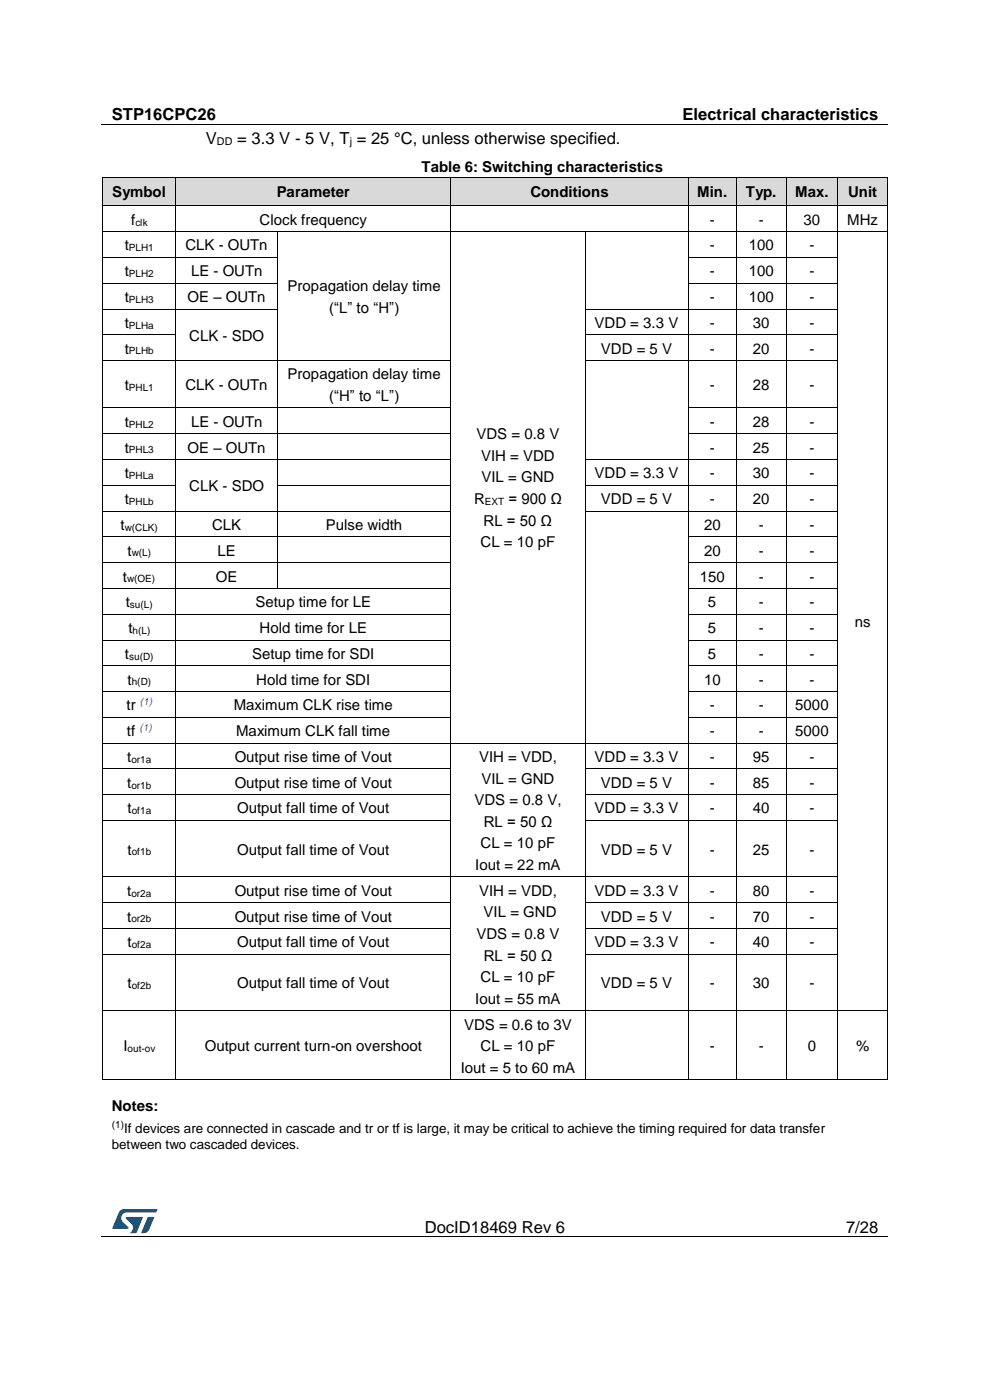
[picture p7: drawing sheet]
<svg xmlns="http://www.w3.org/2000/svg" width="210mm" height="297mm" viewBox="0 0 210 297" stroke-linecap="round" stroke-linejoin="round" font-family="sans-serif">
<path d="M21.5 26.5h166.8M21.5 262.4h166.8" fill="none" stroke="#000" stroke-width=".21"/>
<g fill="#000">
<path d="M104.9 26.4h.2v.1h-.2z" fill-rule="evenodd"/>
<path d="M61.6 262.3h.1v.2h-.1z" fill-rule="evenodd"/>
<path d="M148 262.3h.2v.2h-.2z" fill-rule="evenodd"/>
</g>
<g fill="#005288">
<path d="M25.4 256.9l.6-.4h.4l7 .1-.3 .6h-6.2a1.26 1.26 0 0 0-1.2 1.1 1.26 1.26 0 0 0 .8 1.4l.7 .6v.3l-3.4 .1z"/>
<path d="M31.4 258.2l1.3 .1-1 2.5a1.32 1.32 0 0 1-1.7 .7z"/>
<path d="M26.7 258.2l3.6 .1-1.4 3.3h-1.4a1.35 1.35 0 0 0 .7-1.2 1.35 1.35 0 0 0-.8-1.2l-.7-.6z"/>
</g>
<g fill="#d9d9d9">
<path d="M21.9 37.6h15.4v6h-15.4z" fill-rule="evenodd"/>
<path d="M23.7 37.6h11.7v6h-11.7z" fill-rule="evenodd"/>
<path d="M37.3 37.6h58.3v6h-58.3z" fill-rule="evenodd"/>
<path d="M39.2 37.6h54.5v6h-54.5z" fill-rule="evenodd"/>
<path d="M95.7 37.6h50.2v6h-50.2z" fill-rule="evenodd"/>
<path d="M97.6 37.6h46.4v6h-46.4z" fill-rule="evenodd"/>
<path d="M146 37.6h10.2v6h-10.2z" fill-rule="evenodd"/>
<path d="M147.9 37.6h6.4v6h-6.4z" fill-rule="evenodd"/>
<path d="M156.3 37.6h10.4v6h-10.4z" fill-rule="evenodd"/>
<path d="M158.2 37.6h6.6v6h-6.6z" fill-rule="evenodd"/>
<path d="M166.8 37.6h11v6h-11z" fill-rule="evenodd"/>
<path d="M168.6 37.6h7.3v6h-7.3z" fill-rule="evenodd"/>
<path d="M177.8 37.6h10.4v6h-10.4z" fill-rule="evenodd"/>
<path d="M179.7 37.6h6.7v6h-6.7z" fill-rule="evenodd"/>
</g>
<g fill="#000">
<path d="M21.7 37.5l.1 .1z" fill-rule="evenodd"/>
<path d="M21.7 37.5l.1 .1z" fill-rule="evenodd"/>
<path d="M37.2 37.5l.1 .1z" fill-rule="evenodd"/>
<path d="M95.6 37.5l.1 .1z" fill-rule="evenodd"/>
<path d="M145.9 37.5l.1 .1z" fill-rule="evenodd"/>
<path d="M156.2 37.5l.1 .1z" fill-rule="evenodd"/>
<path d="M166.7 37.5l.1 .1z" fill-rule="evenodd"/>
<path d="M177.7 37.5l.1 .1z" fill-rule="evenodd"/>
<path d="M188.2 37.5l.1 .1z" fill-rule="evenodd"/>
<path d="M188.2 37.5l.1 .1z" fill-rule="evenodd"/>
<path d="M21.7 43.6h.2v.2h-.2z" fill-rule="evenodd"/>
<path d="M21.7 43.6h.2v.2h-.2z" fill-rule="evenodd"/>
<path d="M21.7 49.1h.2v.1h-.2z" fill-rule="evenodd"/>
<path d="M21.7 54.5h.2v.2h-.2z" fill-rule="evenodd"/>
<path d="M21.9 43.6h.1v.2h-.1z" fill-rule="evenodd"/>
<path d="M37.2 43.6h.1v.2h-.1z" fill-rule="evenodd"/>
<path d="M37.2 49.1h.1v.1h-.1z" fill-rule="evenodd"/>
<path d="M37.2 54.5h.1v.2h-.1z" fill-rule="evenodd"/>
<path d="M37.3 43.6h.2v.2h-.2z" fill-rule="evenodd"/>
<path d="M58.8 49.1h.1v.1h-.1z" fill-rule="evenodd"/>
<path d="M58.8 54.5h.1v.2h-.1z" fill-rule="evenodd"/>
<path d="M95.6 43.6h.1v.2h-.1z" fill-rule="evenodd"/>
<path d="M95.6 49.1h.1v.1h-.1z" fill-rule="evenodd"/>
<path d="M95.6 54.5h.1v.2h-.1z" fill-rule="evenodd"/>
<path d="M95.7 43.6h.2v.2h-.2z" fill-rule="evenodd"/>
<path d="M124 49.1h.2v.1h-.2z" fill-rule="evenodd"/>
<path d="M124 54.5h.2v.2h-.2z" fill-rule="evenodd"/>
<path d="M145.9 43.6h.1v.2h-.1z" fill-rule="evenodd"/>
<path d="M145.9 49.1h.1v.1h-.1z" fill-rule="evenodd"/>
<path d="M145.9 54.5h.1v.2h-.1z" fill-rule="evenodd"/>
<path d="M146 43.6h.2v.2h-.2z" fill-rule="evenodd"/>
<path d="M156.2 43.6h.1v.2h-.1z" fill-rule="evenodd"/>
<path d="M156.2 49.1h.1v.1h-.1z" fill-rule="evenodd"/>
<path d="M156.2 54.5h.1v.2h-.1z" fill-rule="evenodd"/>
<path d="M156.3 43.6h.2v.2h-.2z" fill-rule="evenodd"/>
<path d="M166.7 43.6h.1v.2h-.1z" fill-rule="evenodd"/>
<path d="M166.7 49.1h.1v.1h-.1z" fill-rule="evenodd"/>
<path d="M166.7 54.5h.1v.2h-.1z" fill-rule="evenodd"/>
<path d="M166.8 43.6h.2v.2h-.2z" fill-rule="evenodd"/>
<path d="M177.7 43.6h.1v.2h-.1z" fill-rule="evenodd"/>
<path d="M177.7 49.1h.1v.1h-.1z" fill-rule="evenodd"/>
<path d="M177.7 54.5h.1v.2h-.1z" fill-rule="evenodd"/>
<path d="M177.8 43.6h.2v.2h-.2z" fill-rule="evenodd"/>
<path d="M188.2 43.6h.1v.2h-.1z" fill-rule="evenodd"/>
<path d="M188.2 43.6h.1v.2h-.1z" fill-rule="evenodd"/>
<path d="M188.2 49.1h.1v.1h-.1z" fill-rule="evenodd"/>
<path d="M188.2 54.5h.1v.2h-.1z" fill-rule="evenodd"/>
<path d="M21.7 60h.2v.2h-.2z" fill-rule="evenodd"/>
<path d="M21.7 65.5h.2v.2h-.2z" fill-rule="evenodd"/>
<path d="M21.7 71h.2v.1h-.2z" fill-rule="evenodd"/>
<path d="M21.7 76.4h.2v.2h-.2z" fill-rule="evenodd"/>
<path d="M37.2 60h.1v.2h-.1z" fill-rule="evenodd"/>
<path d="M37.2 65.5h.1v.2h-.1z" fill-rule="evenodd"/>
<path d="M37.2 71h.1v.1h-.1z" fill-rule="evenodd"/>
<path d="M37.2 76.4h.1v.2h-.1z" fill-rule="evenodd"/>
<path d="M58.8 60h.1v.2h-.1z" fill-rule="evenodd"/>
<path d="M58.8 65.5h.1v.2h-.1z" fill-rule="evenodd"/>
<path d="M58.8 71h.1v.1h-.1z" fill-rule="evenodd"/>
<path d="M58.8 76.4h.1v.2h-.1z" fill-rule="evenodd"/>
<path d="M95.6 60h.1v.2h-.1z" fill-rule="evenodd"/>
<path d="M95.6 65.5h.1v.2h-.1z" fill-rule="evenodd"/>
<path d="M95.6 71h.1v.1h-.1z" fill-rule="evenodd"/>
<path d="M95.6 76.4h.1v.2h-.1z" fill-rule="evenodd"/>
<path d="M124 60h.2v.2h-.2z" fill-rule="evenodd"/>
<path d="M124 65.5h.2v.2h-.2z" fill-rule="evenodd"/>
<path d="M124 71h.2v.1h-.2z" fill-rule="evenodd"/>
<path d="M124 76.4h.2v.2h-.2z" fill-rule="evenodd"/>
<path d="M145.9 60h.1v.2h-.1z" fill-rule="evenodd"/>
<path d="M145.9 65.5h.1v.2h-.1z" fill-rule="evenodd"/>
<path d="M145.9 71h.1v.1h-.1z" fill-rule="evenodd"/>
<path d="M145.9 76.4h.1v.2h-.1z" fill-rule="evenodd"/>
<path d="M156.2 60h.1v.2h-.1z" fill-rule="evenodd"/>
<path d="M156.2 65.5h.1v.2h-.1z" fill-rule="evenodd"/>
<path d="M156.2 71h.1v.1h-.1z" fill-rule="evenodd"/>
<path d="M156.2 76.4h.1v.2h-.1z" fill-rule="evenodd"/>
<path d="M166.7 60h.1v.2h-.1z" fill-rule="evenodd"/>
<path d="M166.7 65.5h.1v.2h-.1z" fill-rule="evenodd"/>
<path d="M166.7 71h.1v.1h-.1z" fill-rule="evenodd"/>
<path d="M166.7 76.4h.1v.2h-.1z" fill-rule="evenodd"/>
<path d="M177.7 60h.1v.2h-.1z" fill-rule="evenodd"/>
<path d="M177.7 65.5h.1v.2h-.1z" fill-rule="evenodd"/>
<path d="M177.7 71h.1v.1h-.1z" fill-rule="evenodd"/>
<path d="M177.7 76.4h.1v.2h-.1z" fill-rule="evenodd"/>
<path d="M188.2 60h.1v.2h-.1z" fill-rule="evenodd"/>
<path d="M188.2 65.5h.1v.2h-.1z" fill-rule="evenodd"/>
<path d="M188.2 71h.1v.1h-.1z" fill-rule="evenodd"/>
<path d="M188.2 76.4h.1v.2h-.1z" fill-rule="evenodd"/>
<path d="M21.7 86.5h.2v.1h-.2z" fill-rule="evenodd"/>
<path d="M21.7 92h.2v.1h-.2z" fill-rule="evenodd"/>
<path d="M21.7 97.4h.2v.2h-.2z" fill-rule="evenodd"/>
<path d="M37.2 86.5h.1v.1h-.1z" fill-rule="evenodd"/>
<path d="M37.2 92h.1v.1h-.1z" fill-rule="evenodd"/>
<path d="M37.2 97.4h.1v.2h-.1z" fill-rule="evenodd"/>
<path d="M58.8 86.5h.1v.1h-.1z" fill-rule="evenodd"/>
<path d="M58.8 92h.1v.1h-.1z" fill-rule="evenodd"/>
<path d="M58.8 97.4h.1v.2h-.1z" fill-rule="evenodd"/>
<path d="M95.6 86.5h.1v.1h-.1z" fill-rule="evenodd"/>
<path d="M95.6 92h.1v.1h-.1z" fill-rule="evenodd"/>
<path d="M95.6 97.4h.1v.2h-.1z" fill-rule="evenodd"/>
<path d="M124 86.5h.2v.1h-.2z" fill-rule="evenodd"/>
<path d="M124 92h.2v.1h-.2z" fill-rule="evenodd"/>
<path d="M124 97.4h.2v.2h-.2z" fill-rule="evenodd"/>
<path d="M145.9 86.5h.1v.1h-.1z" fill-rule="evenodd"/>
<path d="M145.9 92h.1v.1h-.1z" fill-rule="evenodd"/>
<path d="M145.9 97.4h.1v.2h-.1z" fill-rule="evenodd"/>
<path d="M156.2 86.5h.1v.1h-.1z" fill-rule="evenodd"/>
<path d="M156.2 92h.1v.1h-.1z" fill-rule="evenodd"/>
<path d="M156.2 97.4h.1v.2h-.1z" fill-rule="evenodd"/>
<path d="M166.7 86.5h.1v.1h-.1z" fill-rule="evenodd"/>
<path d="M166.7 92h.1v.1h-.1z" fill-rule="evenodd"/>
<path d="M166.7 97.4h.1v.2h-.1z" fill-rule="evenodd"/>
<path d="M177.7 86.5h.1v.1h-.1z" fill-rule="evenodd"/>
<path d="M177.7 92h.1v.1h-.1z" fill-rule="evenodd"/>
<path d="M177.7 97.4h.1v.2h-.1z" fill-rule="evenodd"/>
<path d="M188.2 86.5h.1v.1h-.1z" fill-rule="evenodd"/>
<path d="M188.2 92h.1v.1h-.1z" fill-rule="evenodd"/>
<path d="M188.2 97.4h.1v.2h-.1z" fill-rule="evenodd"/>
<path d="M21.7 102.9h.2v.2h-.2z" fill-rule="evenodd"/>
<path d="M21.7 108.3h.2v.2h-.2z" fill-rule="evenodd"/>
<path d="M21.7 113.8h.2v.2h-.2z" fill-rule="evenodd"/>
<path d="M21.7 119.3h.2v.1h-.2z" fill-rule="evenodd"/>
<path d="M37.2 102.9h.1v.2h-.1z" fill-rule="evenodd"/>
<path d="M37.2 108.3h.1v.2h-.1z" fill-rule="evenodd"/>
<path d="M37.2 113.8h.1v.2h-.1z" fill-rule="evenodd"/>
<path d="M37.2 119.3h.1v.1h-.1z" fill-rule="evenodd"/>
<path d="M58.8 102.9h.1v.2h-.1z" fill-rule="evenodd"/>
<path d="M58.8 108.3h.1v.2h-.1z" fill-rule="evenodd"/>
<path d="M58.8 113.8h.1v.2h-.1z" fill-rule="evenodd"/>
<path d="M58.8 119.3h.1v.1h-.1z" fill-rule="evenodd"/>
<path d="M95.6 102.9h.1v.2h-.1z" fill-rule="evenodd"/>
<path d="M95.6 108.3h.1v.2h-.1z" fill-rule="evenodd"/>
<path d="M95.6 113.8h.1v.2h-.1z" fill-rule="evenodd"/>
<path d="M95.6 119.3h.1v.1h-.1z" fill-rule="evenodd"/>
<path d="M124 102.9h.2v.2h-.2z" fill-rule="evenodd"/>
<path d="M124 108.3h.2v.2h-.2z" fill-rule="evenodd"/>
<path d="M124 113.8h.2v.2h-.2z" fill-rule="evenodd"/>
<path d="M124 119.3h.2v.1h-.2z" fill-rule="evenodd"/>
<path d="M145.9 102.9h.1v.2h-.1z" fill-rule="evenodd"/>
<path d="M145.9 108.3h.1v.2h-.1z" fill-rule="evenodd"/>
<path d="M145.9 113.8h.1v.2h-.1z" fill-rule="evenodd"/>
<path d="M145.9 119.3h.1v.1h-.1z" fill-rule="evenodd"/>
<path d="M156.2 102.9h.1v.2h-.1z" fill-rule="evenodd"/>
<path d="M156.2 108.3h.1v.2h-.1z" fill-rule="evenodd"/>
<path d="M156.2 113.8h.1v.2h-.1z" fill-rule="evenodd"/>
<path d="M156.2 119.3h.1v.1h-.1z" fill-rule="evenodd"/>
<path d="M166.7 102.9h.1v.2h-.1z" fill-rule="evenodd"/>
<path d="M166.7 108.3h.1v.2h-.1z" fill-rule="evenodd"/>
<path d="M166.7 113.8h.1v.2h-.1z" fill-rule="evenodd"/>
<path d="M166.7 119.3h.1v.1h-.1z" fill-rule="evenodd"/>
<path d="M177.7 102.9h.1v.2h-.1z" fill-rule="evenodd"/>
<path d="M177.7 108.3h.1v.2h-.1z" fill-rule="evenodd"/>
<path d="M177.7 113.8h.1v.2h-.1z" fill-rule="evenodd"/>
<path d="M177.7 119.3h.1v.1h-.1z" fill-rule="evenodd"/>
<path d="M188.2 102.9h.1v.2h-.1z" fill-rule="evenodd"/>
<path d="M188.2 108.3h.1v.2h-.1z" fill-rule="evenodd"/>
<path d="M188.2 113.8h.1v.2h-.1z" fill-rule="evenodd"/>
<path d="M188.2 119.3h.1v.1h-.1z" fill-rule="evenodd"/>
<path d="M21.7 124.8h.2v.1h-.2z" fill-rule="evenodd"/>
<path d="M21.7 130.2h.2v.2h-.2z" fill-rule="evenodd"/>
<path d="M21.7 135.7h.2v.2h-.2z" fill-rule="evenodd"/>
<path d="M37.2 124.8h.1v.1h-.1z" fill-rule="evenodd"/>
<path d="M37.2 130.2h.1v.2h-.1z" fill-rule="evenodd"/>
<path d="M37.2 135.7h.1v.2h-.1z" fill-rule="evenodd"/>
<path d="M58.8 124.8h.1v.1h-.1z" fill-rule="evenodd"/>
<path d="M95.6 124.8h.1v.1h-.1z" fill-rule="evenodd"/>
<path d="M95.6 130.2h.1v.2h-.1z" fill-rule="evenodd"/>
<path d="M95.6 135.7h.1v.2h-.1z" fill-rule="evenodd"/>
<path d="M124 124.8h.2v.1h-.2z" fill-rule="evenodd"/>
<path d="M124 130.2h.2v.2h-.2z" fill-rule="evenodd"/>
<path d="M124 135.7h.2v.2h-.2z" fill-rule="evenodd"/>
<path d="M145.9 124.8h.1v.1h-.1z" fill-rule="evenodd"/>
<path d="M145.9 130.2h.1v.2h-.1z" fill-rule="evenodd"/>
<path d="M145.9 135.7h.1v.2h-.1z" fill-rule="evenodd"/>
<path d="M156.2 124.8h.1v.1h-.1z" fill-rule="evenodd"/>
<path d="M156.2 130.2h.1v.2h-.1z" fill-rule="evenodd"/>
<path d="M156.2 135.7h.1v.2h-.1z" fill-rule="evenodd"/>
<path d="M166.7 124.8h.1v.1h-.1z" fill-rule="evenodd"/>
<path d="M166.7 130.2h.1v.2h-.1z" fill-rule="evenodd"/>
<path d="M166.7 135.7h.1v.2h-.1z" fill-rule="evenodd"/>
<path d="M177.7 124.8h.1v.1h-.1z" fill-rule="evenodd"/>
<path d="M177.7 130.2h.1v.2h-.1z" fill-rule="evenodd"/>
<path d="M177.7 135.7h.1v.2h-.1z" fill-rule="evenodd"/>
<path d="M188.2 124.8h.1v.1h-.1z" fill-rule="evenodd"/>
<path d="M188.2 130.2h.1v.2h-.1z" fill-rule="evenodd"/>
<path d="M188.2 135.7h.1v.2h-.1z" fill-rule="evenodd"/>
<path d="M21.7 141.2h.2v.1h-.2z" fill-rule="evenodd"/>
<path d="M21.7 146.6h.2v.2h-.2z" fill-rule="evenodd"/>
<path d="M21.7 152.1h.2v.1h-.2z" fill-rule="evenodd"/>
<path d="M21.7 157.6h.2v.2h-.2z" fill-rule="evenodd"/>
<path d="M37.2 141.2h.1v.1h-.1z" fill-rule="evenodd"/>
<path d="M37.2 146.6h.1v.2h-.1z" fill-rule="evenodd"/>
<path d="M37.2 152.1h.1v.1h-.1z" fill-rule="evenodd"/>
<path d="M37.2 157.6h.1v.2h-.1z" fill-rule="evenodd"/>
<path d="M95.6 141.2h.1v.1h-.1z" fill-rule="evenodd"/>
<path d="M95.6 146.6h.1v.2h-.1z" fill-rule="evenodd"/>
<path d="M95.6 152.1h.1v.1h-.1z" fill-rule="evenodd"/>
<path d="M95.6 157.6h.1v.2h-.1z" fill-rule="evenodd"/>
<path d="M124 141.2h.2v.1h-.2z" fill-rule="evenodd"/>
<path d="M124 146.6h.2v.2h-.2z" fill-rule="evenodd"/>
<path d="M124 152.1h.2v.1h-.2z" fill-rule="evenodd"/>
<path d="M124 157.6h.2v.2h-.2z" fill-rule="evenodd"/>
<path d="M145.9 141.2h.1v.1h-.1z" fill-rule="evenodd"/>
<path d="M145.9 146.6h.1v.2h-.1z" fill-rule="evenodd"/>
<path d="M145.9 152.1h.1v.1h-.1z" fill-rule="evenodd"/>
<path d="M145.9 157.6h.1v.2h-.1z" fill-rule="evenodd"/>
<path d="M156.2 141.2h.1v.1h-.1z" fill-rule="evenodd"/>
<path d="M156.2 146.6h.1v.2h-.1z" fill-rule="evenodd"/>
<path d="M156.2 152.1h.1v.1h-.1z" fill-rule="evenodd"/>
<path d="M156.2 157.6h.1v.2h-.1z" fill-rule="evenodd"/>
<path d="M166.7 141.2h.1v.1h-.1z" fill-rule="evenodd"/>
<path d="M166.7 146.6h.1v.2h-.1z" fill-rule="evenodd"/>
<path d="M166.7 152.1h.1v.1h-.1z" fill-rule="evenodd"/>
<path d="M166.7 157.6h.1v.2h-.1z" fill-rule="evenodd"/>
<path d="M177.7 141.2h.1v.1h-.1z" fill-rule="evenodd"/>
<path d="M177.7 146.6h.1v.2h-.1z" fill-rule="evenodd"/>
<path d="M177.7 152.1h.1v.1h-.1z" fill-rule="evenodd"/>
<path d="M177.7 157.6h.1v.2h-.1z" fill-rule="evenodd"/>
<path d="M188.2 141.2h.1v.1h-.1z" fill-rule="evenodd"/>
<path d="M188.2 146.6h.1v.2h-.1z" fill-rule="evenodd"/>
<path d="M188.2 152.1h.1v.1h-.1z" fill-rule="evenodd"/>
<path d="M188.2 157.6h.1v.2h-.1z" fill-rule="evenodd"/>
<path d="M21.7 163.1h.2v.1h-.2z" fill-rule="evenodd"/>
<path d="M21.7 168.5h.2v.2h-.2z" fill-rule="evenodd"/>
<path d="M21.7 174h.2v.1h-.2z" fill-rule="evenodd"/>
<path d="M37.2 163.1h.1v.1h-.1z" fill-rule="evenodd"/>
<path d="M37.2 168.5h.1v.2h-.1z" fill-rule="evenodd"/>
<path d="M37.2 174h.1v.1h-.1z" fill-rule="evenodd"/>
<path d="M95.6 163.1h.1v.1h-.1z" fill-rule="evenodd"/>
<path d="M95.6 168.5h.1v.2h-.1z" fill-rule="evenodd"/>
<path d="M95.6 174h.1v.1h-.1z" fill-rule="evenodd"/>
<path d="M124 163.1h.2v.1h-.2z" fill-rule="evenodd"/>
<path d="M124 168.5h.2v.2h-.2z" fill-rule="evenodd"/>
<path d="M124 174h.2v.1h-.2z" fill-rule="evenodd"/>
<path d="M145.9 163.1h.1v.1h-.1z" fill-rule="evenodd"/>
<path d="M145.9 168.5h.1v.2h-.1z" fill-rule="evenodd"/>
<path d="M145.9 174h.1v.1h-.1z" fill-rule="evenodd"/>
<path d="M156.2 163.1h.1v.1h-.1z" fill-rule="evenodd"/>
<path d="M156.2 168.5h.1v.2h-.1z" fill-rule="evenodd"/>
<path d="M156.2 174h.1v.1h-.1z" fill-rule="evenodd"/>
<path d="M166.7 163.1h.1v.1h-.1z" fill-rule="evenodd"/>
<path d="M166.7 168.5h.1v.2h-.1z" fill-rule="evenodd"/>
<path d="M166.7 174h.1v.1h-.1z" fill-rule="evenodd"/>
<path d="M177.7 163.1h.1v.1h-.1z" fill-rule="evenodd"/>
<path d="M177.7 168.5h.1v.2h-.1z" fill-rule="evenodd"/>
<path d="M177.7 174h.1v.1h-.1z" fill-rule="evenodd"/>
<path d="M188.2 163.1h.1v.1h-.1z" fill-rule="evenodd"/>
<path d="M188.2 168.5h.1v.2h-.1z" fill-rule="evenodd"/>
<path d="M188.2 174h.1v.1h-.1z" fill-rule="evenodd"/>
<path d="M21.7 186h.2v.1h-.2z" fill-rule="evenodd"/>
<path d="M21.7 191.5h.2v.1h-.2z" fill-rule="evenodd"/>
<path d="M21.7 196.9h.2v.2h-.2z" fill-rule="evenodd"/>
<path d="M37.2 186h.1v.1h-.1z" fill-rule="evenodd"/>
<path d="M37.2 191.5h.1v.1h-.1z" fill-rule="evenodd"/>
<path d="M37.2 196.9h.1v.2h-.1z" fill-rule="evenodd"/>
<path d="M95.6 186h.1v.1h-.1z" fill-rule="evenodd"/>
<path d="M95.6 191.5h.1v.1h-.1z" fill-rule="evenodd"/>
<path d="M95.6 196.9h.1v.2h-.1z" fill-rule="evenodd"/>
<path d="M124 186h.2v.1h-.2z" fill-rule="evenodd"/>
<path d="M124 191.5h.2v.1h-.2z" fill-rule="evenodd"/>
<path d="M124 196.9h.2v.2h-.2z" fill-rule="evenodd"/>
<path d="M145.9 186h.1v.1h-.1z" fill-rule="evenodd"/>
<path d="M145.9 191.5h.1v.1h-.1z" fill-rule="evenodd"/>
<path d="M145.9 196.9h.1v.2h-.1z" fill-rule="evenodd"/>
<path d="M156.2 186h.1v.1h-.1z" fill-rule="evenodd"/>
<path d="M156.2 191.5h.1v.1h-.1z" fill-rule="evenodd"/>
<path d="M156.2 196.9h.1v.2h-.1z" fill-rule="evenodd"/>
<path d="M166.7 186h.1v.1h-.1z" fill-rule="evenodd"/>
<path d="M166.7 191.5h.1v.1h-.1z" fill-rule="evenodd"/>
<path d="M166.7 196.9h.1v.2h-.1z" fill-rule="evenodd"/>
<path d="M177.7 186h.1v.1h-.1z" fill-rule="evenodd"/>
<path d="M177.7 191.5h.1v.1h-.1z" fill-rule="evenodd"/>
<path d="M177.7 196.9h.1v.2h-.1z" fill-rule="evenodd"/>
<path d="M188.2 186h.1v.1h-.1z" fill-rule="evenodd"/>
<path d="M188.2 191.5h.1v.1h-.1z" fill-rule="evenodd"/>
<path d="M188.2 196.9h.1v.2h-.1z" fill-rule="evenodd"/>
<path d="M21.7 202.4h.2v.1h-.2z" fill-rule="evenodd"/>
<path d="M21.7 214.4h.2v.1h-.2z" fill-rule="evenodd"/>
<path d="M37.2 202.4h.1v.1h-.1z" fill-rule="evenodd"/>
<path d="M37.2 214.4h.1v.1h-.1z" fill-rule="evenodd"/>
<path d="M95.6 202.4h.1v.1h-.1z" fill-rule="evenodd"/>
<path d="M95.6 214.4h.1v.1h-.1z" fill-rule="evenodd"/>
<path d="M124 202.4h.2v.1h-.2z" fill-rule="evenodd"/>
<path d="M124 214.4h.2v.1h-.2z" fill-rule="evenodd"/>
<path d="M145.9 202.4h.1v.1h-.1z" fill-rule="evenodd"/>
<path d="M145.9 214.4h.1v.1h-.1z" fill-rule="evenodd"/>
<path d="M156.2 202.4h.1v.1h-.1z" fill-rule="evenodd"/>
<path d="M156.2 214.4h.1v.1h-.1z" fill-rule="evenodd"/>
<path d="M166.7 202.4h.1v.1h-.1z" fill-rule="evenodd"/>
<path d="M166.7 214.4h.1v.1h-.1z" fill-rule="evenodd"/>
<path d="M177.7 202.4h.1v.1h-.1z" fill-rule="evenodd"/>
<path d="M177.7 214.4h.1v.1h-.1z" fill-rule="evenodd"/>
<path d="M188.2 202.4h.1v.1h-.1z" fill-rule="evenodd"/>
<path d="M188.2 214.4h.1v.1h-.1z" fill-rule="evenodd"/>
<path d="M21.7 229h.2v.2h-.2z" fill-rule="evenodd"/>
<path d="M21.7 229h.2v.2h-.2z" fill-rule="evenodd"/>
<path d="M37.2 229h.1v.2h-.1z" fill-rule="evenodd"/>
<path d="M95.6 229h.1v.2h-.1z" fill-rule="evenodd"/>
<path d="M124 229h.2v.2h-.2z" fill-rule="evenodd"/>
<path d="M145.9 229h.1v.2h-.1z" fill-rule="evenodd"/>
<path d="M156.2 229h.1v.2h-.1z" fill-rule="evenodd"/>
<path d="M166.7 229h.1v.2h-.1z" fill-rule="evenodd"/>
<path d="M177.7 229h.1v.2h-.1z" fill-rule="evenodd"/>
<path d="M188.2 229h.1v.2h-.1z" fill-rule="evenodd"/>
<path d="M188.2 229h.1v.2h-.1z" fill-rule="evenodd"/>
</g>
<g fill="none" stroke="#000" stroke-width=".21">
<path d="M21.8 37.6v6M21.8 37.6h15.4M37.3 37.6v6M37.3 37.6h58.3M95.7 37.6v6M95.7 37.6h50.2M146 37.6v6M146 37.6h10.2M156.2 37.6v6M156.3 37.6h10.4M166.7 37.6v6M166.8 37.6h10.9"/>
<path d="M177.8 37.6v6M177.8 37.6h10.4M188.3 37.6v6M21.8 43.8v5.3M21.8 49.2v5.3M21.8 54.7v5.3M21.9 49.2h15.3M21.9 54.6h15.3M22 43.7h15.2M37.3 43.8v5.3M37.3 49.2v5.3M37.3 54.7v5.3"/>
<path d="M37.3 49.2h21.5M37.3 54.6h21.5M37.5 43.7h58.1M58.9 49.2v5.3M58.9 54.7v5.3M58.9 49.2h36.7M95.7 43.8v5.3M95.7 49.2v5.3M95.7 54.7v5.3M95.7 49.2h28.3M95.9 43.7h50M124.1 49.2v5.3"/>
<path d="M124.1 54.7v5.3M124.2 49.2h21.7M146 43.8v5.3M146 49.2v5.3M146 54.7v5.3M146 49.2h10.2M146 54.6h10.2M146.2 43.7h10M156.2 43.8v5.3M156.2 49.2v5.3M156.2 54.7v5.3M156.3 49.2h10.4"/>
<path d="M156.3 54.6h10.4M156.5 43.7h10.2M166.7 43.8v5.3M166.7 49.2v5.3M166.7 54.7v5.3M166.8 49.2h10.9M166.8 54.6h10.9M167 43.7h10.7M177.8 43.8v5.3M177.8 49.2v5.3M177.8 54.7v5.3M177.8 49.2h10.4"/>
<path d="M178 43.7h10.2M188.3 43.8v5.3M188.3 49.2v5.3M188.3 54.7v5.3M21.8 60.2v5.3M21.8 65.7v5.3M21.8 71.1v5.3M21.8 76.6v9.9M21.9 60.1h15.3M21.9 65.6h15.3M21.9 71h15.3M21.9 76.5h15.3"/>
<path d="M37.3 60.2v5.3M37.3 65.7v5.3M37.3 71.1v5.3M37.3 76.6v9.9M37.3 60.1h21.5M37.3 65.6h21.5M37.3 76.5h21.5M58.9 60.2v5.3M58.9 65.7v5.3M58.9 71.1v5.3M58.9 76.6v9.9M58.9 76.5h36.7"/>
<path d="M95.7 60.2v5.3M95.7 65.7v5.3M95.7 71.1v5.3M95.7 76.6v9.9M124.1 60.2v5.3M124.1 65.7v5.3M124.1 71.1v5.3M124.1 76.6v9.9M124.2 65.6h21.7M124.2 71h21.7M124.2 76.5h21.7M146 60.2v5.3"/>
<path d="M146 65.7v5.3M146 71.1v5.3M146 76.6v9.9M146 60.1h10.2M146 65.6h10.2M146 71h10.2M146 76.5h10.2M156.2 60.2v5.3M156.2 65.7v5.3M156.2 71.1v5.3M156.2 76.6v9.9M156.3 60.1h10.4"/>
<path d="M156.3 65.6h10.4M156.3 71h10.4M156.3 76.5h10.4M166.7 60.2v5.3M166.7 65.7v5.3M166.7 71.1v5.3M166.7 76.6v9.9M166.8 60.1h10.9M166.8 65.6h10.9M166.8 71h10.9M166.8 76.5h10.9M177.8 60.2v5.3"/>
<path d="M177.8 65.7v5.3M177.8 71.1v5.3M177.8 76.6v9.9M188.3 60.2v5.3M188.3 65.7v5.3M188.3 71.1v5.3M188.3 76.6v9.9M21.8 86.6v5.4M21.8 92.1v5.3M21.8 97.6v5.3M21.9 86.5h15.3M21.9 92h15.3"/>
<path d="M21.9 97.5h15.3M37.3 86.6v5.4M37.3 92.1v5.3M37.3 97.6v5.3M37.3 86.5h21.5M37.3 92h21.5M37.3 97.5h21.5M58.9 86.6v5.4M58.9 92.1v5.3M58.9 97.6v5.3M58.9 86.5h36.7M58.9 92h36.7"/>
<path d="M58.9 97.5h36.7M95.7 86.6v5.4M95.7 92.1v5.3M95.7 97.6v5.3M124.1 86.6v5.4M124.1 92.1v5.3M124.1 97.6v5.3M124.2 97.5h21.7M146 86.6v5.4M146 92.1v5.3M146 97.6v5.3M146 86.5h10.2"/>
<path d="M146 92h10.2M146 97.5h10.2M156.2 86.6v5.4M156.2 92.1v5.3M156.2 97.6v5.3M156.3 86.5h10.4M156.3 92h10.4M156.3 97.5h10.4M166.7 86.6v5.4M166.7 92.1v5.3M166.7 97.6v5.3M166.8 86.5h10.9"/>
<path d="M166.8 92h10.9M166.8 97.5h10.9M177.8 86.6v5.4M177.8 92.1v5.3M177.8 97.6v5.3M188.3 86.6v5.4M188.3 92.1v5.3M188.3 97.6v5.3M21.8 103.1v5.2M21.8 108.5v5.3M21.8 114v5.3M21.8 119.4v5.4"/>
<path d="M21.9 103h15.3M21.9 108.4h15.3M21.9 113.9h15.3M21.9 119.4h15.3M37.3 103.1v5.2M37.3 108.5v5.3M37.3 114v5.3M37.3 119.4v5.4M37.3 108.4h21.5M37.3 113.9h21.5M37.3 119.4h21.5M58.9 103.1v5.2"/>
<path d="M58.9 108.5v5.3M58.9 114v5.3M58.9 119.4v5.4M58.9 103h36.7M58.9 108.4h36.7M58.9 113.9h36.7M58.9 119.4h36.7M95.7 103.1v5.2M95.7 108.5v5.3M95.7 114v5.3M95.7 119.4v5.4M124.1 103.1v5.2"/>
<path d="M124.1 108.5v5.3M124.1 114v5.3M124.1 119.4v5.4M124.2 103h21.7M124.2 108.4h21.7M146 103.1v5.2M146 108.5v5.3M146 114v5.3M146 119.4v5.4M146 103h10.2M146 108.4h10.2M146 113.9h10.2"/>
<path d="M146 119.4h10.2M156.2 103.1v5.2M156.2 108.5v5.3M156.2 114v5.3M156.2 119.4v5.4M156.3 103h10.4M156.3 108.4h10.4M156.3 113.9h10.4M156.3 119.4h10.4M166.7 103.1v5.2M166.7 108.5v5.3M166.7 114v5.3"/>
<path d="M166.7 119.4v5.4M166.8 103h10.9M166.8 108.4h10.9M166.8 113.9h10.9M166.8 119.4h10.9M177.8 103.1v5.2M177.8 108.5v5.3M177.8 114v5.3M177.8 119.4v5.4M188.3 103.1v5.2M188.3 108.5v5.3M188.3 114v5.3"/>
<path d="M188.3 119.4v5.4M21.8 124.9v5.3M21.8 130.4v5.3M21.8 135.9v5.3M21.9 124.9h15.3M21.9 130.3h15.3M21.9 135.8h15.3M37.3 124.9v5.3M37.3 130.4v5.3M37.3 135.9v5.3M37.3 124.9h21.5M37.3 130.3h58.3"/>
<path d="M37.3 135.8h58.3M58.9 124.9h36.7M95.7 124.9v5.3M95.7 130.4v5.3M95.7 135.9v5.3M124.1 124.9v5.3M124.1 130.4v5.3M124.1 135.9v5.3M146 124.9v5.3M146 130.4v5.3M146 135.9v5.3M146 124.9h10.2"/>
<path d="M146 130.3h10.2M146 135.8h10.2M156.2 124.9v5.3M156.2 130.4v5.3M156.2 135.9v5.3M156.3 124.9h10.4M156.3 130.3h10.4M156.3 135.8h10.4M166.7 124.9v5.3M166.7 130.4v5.3M166.7 135.9v5.3M166.8 124.9h10.9"/>
<path d="M166.8 130.3h10.9M166.8 135.8h10.9M177.8 124.9v5.3M177.8 130.4v5.3M177.8 135.9v5.3M188.3 124.9v5.3M188.3 130.4v5.3M188.3 135.9v5.3M21.8 141.3v5.3M21.8 146.8v5.3M21.8 152.2v5.4M21.8 157.8v5.3"/>
<path d="M21.9 141.2h15.3M21.9 146.7h15.3M21.9 152.2h15.3M21.9 157.7h15.3M37.3 141.3v5.3M37.3 146.8v5.3M37.3 152.2v5.4M37.3 157.8v5.3M37.3 141.2h58.3M37.3 146.7h58.3M37.3 152.2h58.3M37.3 157.7h58.3"/>
<path d="M95.7 141.3v5.3M95.7 146.8v5.3M95.7 152.2v5.4M95.7 157.8v5.3M95.7 157.7h28.3M124.1 141.3v5.3M124.1 146.8v5.3M124.1 152.2v5.4M124.1 157.8v5.3M124.2 157.7h21.7M146 141.3v5.3M146 146.8v5.3"/>
<path d="M146 152.2v5.4M146 157.8v5.3M146 141.2h10.2M146 146.7h10.2M146 152.2h10.2M146 157.7h10.2M156.2 141.3v5.3M156.2 146.8v5.3M156.2 152.2v5.4M156.2 157.8v5.3M156.3 141.2h10.4M156.3 146.7h10.4"/>
<path d="M156.3 152.2h10.4M156.3 157.7h10.4M166.7 141.3v5.3M166.7 146.8v5.3M166.7 152.2v5.4M166.7 157.8v5.3M166.8 141.2h10.9M166.8 146.7h10.9M166.8 152.2h10.9M166.8 157.7h10.9M177.8 141.3v5.3M177.8 146.8v5.3"/>
<path d="M177.8 152.2v5.4M177.8 157.8v5.3M188.3 141.3v5.3M188.3 146.8v5.3M188.3 152.2v5.4M188.3 157.8v5.3M21.8 163.2v5.3M21.8 168.7v5.3M21.8 174.1v11.9M21.9 163.1h15.3M21.9 168.6h15.3M21.9 174.1h15.3"/>
<path d="M37.3 163.2v5.3M37.3 168.7v5.3M37.3 174.1v11.9M37.3 163.1h58.3M37.3 168.6h58.3M37.3 174.1h58.3M95.7 163.2v5.3M95.7 168.7v5.3M95.7 174.1v11.9M124.1 163.2v5.3M124.1 168.7v5.3M124.1 174.1v11.9"/>
<path d="M124.2 163.1h21.7M124.2 168.6h21.7M124.2 174.1h21.7M146 163.2v5.3M146 168.7v5.3M146 174.1v11.9M146 163.1h10.2M146 168.6h10.2M146 174.1h10.2M156.2 163.2v5.3M156.2 168.7v5.3M156.2 174.1v11.9"/>
<path d="M156.3 163.1h10.4M156.3 168.6h10.4M156.3 174.1h10.4M166.7 163.2v5.3M166.7 168.7v5.3M166.7 174.1v11.9M166.8 163.1h10.9M166.8 168.6h10.9M166.8 174.1h10.9M177.8 163.2v5.3M177.8 168.7v5.3M177.8 174.1v11.9"/>
<path d="M188.3 163.2v5.3M188.3 168.7v5.3M188.3 174.1v11.9M21.8 186.1v5.4M21.8 191.6v5.3M21.8 197.1v5.3M21.9 186h15.3M21.9 191.5h15.3M21.9 197h15.3M37.3 186.1v5.4M37.3 191.6v5.3M37.3 197.1v5.3"/>
<path d="M37.3 186h58.3M37.3 191.5h58.3M37.3 197h58.3M95.7 186.1v5.4M95.7 191.6v5.3M95.7 197.1v5.3M95.7 186h28.3M124.1 186.1v5.4M124.1 191.6v5.3M124.1 197.1v5.3M124.2 186h21.7M124.2 191.5h21.7"/>
<path d="M124.2 197h21.7M146 186.1v5.4M146 191.6v5.3M146 197.1v5.3M146 186h10.2M146 191.5h10.2M146 197h10.2M156.2 186.1v5.4M156.2 191.6v5.3M156.2 197.1v5.3M156.3 186h10.4M156.3 191.5h10.4"/>
<path d="M156.3 197h10.4M166.7 186.1v5.4M166.7 191.6v5.3M166.7 197.1v5.3M166.8 186h10.9M166.8 191.5h10.9M166.8 197h10.9M177.8 186.1v5.4M177.8 191.6v5.3M177.8 197.1v5.3M188.3 186.1v5.4M188.3 191.6v5.3"/>
<path d="M188.3 197.1v5.3M21.8 202.5v11.9M21.8 214.5v14.5M21.9 202.5h15.3M21.9 214.4h15.3M37.3 202.5v11.9M37.3 214.5v14.5M37.3 202.5h58.3M37.3 214.4h58.3M95.7 202.5v11.9M95.7 214.5v14.5M95.7 214.4h28.3"/>
<path d="M124.1 202.5v11.9M124.1 214.5v14.5M124.2 202.5h21.7M124.2 214.4h21.7M146 202.5v11.9M146 214.5v14.5M146 202.5h10.2M146 214.4h10.2M156.2 202.5v11.9M156.2 214.5v14.5M156.3 202.5h10.4M156.3 214.4h10.4"/>
<path d="M166.7 202.5v11.9M166.7 214.5v14.5M166.8 202.5h10.9M166.8 214.4h10.9M177.8 202.5v11.9M177.8 214.5v14.5M177.8 214.4h10.4M188.3 202.5v11.9M188.3 214.5v14.5M21.9 229.1h15.3M37.3 229.1h58.3M95.7 229.1h28.3"/>
<path d="M124.2 229.1h21.7M146 229.1h10.2M156.3 229.1h10.4M166.8 229.1h10.9M177.8 229.1h10.4"/>
</g>
<g font-size="3.5">
<text x="23.7" y="25.5">STP16CPC26</text>
<text x="144.8" y="25.5">Electrical characteristics</text>
<text x="43.7" y="30.6">V</text>
<text x="50.3" y="30.6">= 3.3 V - 5 V, T = 25 °C, unless otherwise specified.</text>
<text x="90.1" y="261.5">DocID18469 Rev 6</text>
<text x="179.5" y="261.5">7/28</text>
</g>
<g font-size="3.2">
<text x="23.8" y="41.7">Symbol</text>
<text x="58.7" y="41.7">Parameter</text>
<text x="89.4" y="36.4">Table 6: Switching characteristics</text>
<text x="112.5" y="41.7">Conditions</text>
<text x="147.9" y="41.7">Min.</text>
<text x="158.2" y="41.7">Typ.</text>
<text x="168.7" y="41.7">Max.</text>
<text x="179.9" y="41.7">Unit</text>
<text x="27.8" y="47.7">f</text>
<text x="55.1" y="47.7">Clock frequency</text>
<text x="150.6" y="47.7">-</text>
<text x="160.9" y="47.7">-</text>
<text x="170.5" y="47.7">30</text>
<text x="179.7" y="47.7">MHz</text>
<text x="26.5" y="53.1">t</text>
<text x="39.3" y="53.1">CLK - OUTn</text>
<text x="150.6" y="53.1">-</text>
<text x="158.8" y="53.1">100</text>
<text x="171.7" y="53.1">-</text>
<text x="26.5" y="58.6">t</text>
<text x="40.5" y="58.6">LE - OUTn</text>
<text x="150.6" y="58.6">-</text>
<text x="158.8" y="58.6">100</text>
<text x="171.7" y="58.6">-</text>
<text x="26.5" y="64.1">t</text>
<text x="39.8" y="64.1">OE – OUTn</text>
<text x="61" y="61.8">Propagation delay time</text>
<text x="150.6" y="64.1">-</text>
<text x="158.8" y="64.1">100</text>
<text x="171.7" y="64.1">-</text>
<text x="26.5" y="69.6">t</text>
<text x="69.8" y="66.3">(“L” to “H”)</text>
<text x="126.1" y="69.6">VDD = 3.3 V</text>
<text x="150.6" y="69.6">-</text>
<text x="159.7" y="69.6">30</text>
<text x="171.7" y="69.6">-</text>
<text x="26.5" y="75">t</text>
<text x="40.1" y="72.3">CLK - SDO</text>
<text x="127.5" y="75">VDD = 5 V</text>
<text x="150.6" y="75">-</text>
<text x="159.7" y="75">20</text>
<text x="171.7" y="75">-</text>
<text x="26.5" y="82.8">t</text>
<text x="39.3" y="82.8">CLK - OUTn</text>
<text x="61" y="80.5">Propagation delay time</text>
<text x="150.6" y="82.8">-</text>
<text x="159.7" y="82.8">28</text>
<text x="171.7" y="82.8">-</text>
<text x="69.8" y="85.1">(“H” to “L”)</text>
<text x="26.5" y="90.6">t</text>
<text x="40.5" y="90.6">LE - OUTn</text>
<text x="101.1" y="93.2">VDS = 0.8 V</text>
<text x="150.6" y="90.6">-</text>
<text x="159.7" y="90.6">28</text>
<text x="171.7" y="90.6">-</text>
<text x="26.5" y="96">t</text>
<text x="26.5" y="101.5">t</text>
<text x="39.8" y="96">OE – OUTn</text>
<text x="102" y="97.8">VIH = VDD</text>
<text x="126.1" y="101.5">VDD = 3.3 V</text>
<text x="150.6" y="96">-</text>
<text x="150.6" y="101.5">-</text>
<text x="159.7" y="96">25</text>
<text x="159.7" y="101.5">30</text>
<text x="171.7" y="96">-</text>
<text x="171.7" y="101.5">-</text>
<text x="26.5" y="107">t</text>
<text x="40.1" y="104.2">CLK - SDO</text>
<text x="100.6" y="107">R</text>
<text x="102.1" y="102.3">VIL = GND</text>
<text x="107.8" y="107">= 900 Ω</text>
<text x="127.5" y="107">VDD = 5 V</text>
<text x="150.6" y="107">-</text>
<text x="159.7" y="107">20</text>
<text x="171.7" y="107">-</text>
<text x="25.6" y="112.4">t</text>
<text x="45" y="112.4">CLK</text>
<text x="69.1" y="112.4">Pulse width</text>
<text x="102.6" y="111.5">RL = 50 Ω</text>
<text x="149.3" y="112.4">20</text>
<text x="160.9" y="112.4">-</text>
<text x="171.7" y="112.4">-</text>
<text x="27.1" y="117.9">t</text>
<text x="46.2" y="117.9">LE</text>
<text x="102" y="116.1">CL = 10 pF</text>
<text x="149.3" y="117.9">20</text>
<text x="160.9" y="117.9">-</text>
<text x="171.7" y="117.9">-</text>
<text x="26.1" y="123.4">t</text>
<text x="45.8" y="123.4">OE</text>
<text x="148.5" y="123.4">150</text>
<text x="160.9" y="123.4">-</text>
<text x="171.7" y="123.4">-</text>
<text x="26.7" y="128.8">t</text>
<text x="54.2" y="128.8">Setup time for LE</text>
<text x="150.2" y="128.8">5</text>
<text x="160.9" y="128.8">-</text>
<text x="171.7" y="128.8">-</text>
<text x="27.2" y="134.3">t</text>
<text x="55.1" y="134.3">Hold time for LE</text>
<text x="150.2" y="134.3">5</text>
<text x="160.9" y="134.3">-</text>
<text x="171.7" y="134.3">-</text>
<text x="181.4" y="133.1">ns</text>
<text x="26.5" y="139.8">t</text>
<text x="53.5" y="139.8">Setup time for SDI</text>
<text x="150.2" y="139.8">5</text>
<text x="160.9" y="139.8">-</text>
<text x="171.7" y="139.8">-</text>
<text x="27.1" y="145.2">t</text>
<text x="54.4" y="145.2">Hold time for SDI</text>
<text x="149.3" y="145.2">10</text>
<text x="160.9" y="145.2">-</text>
<text x="171.7" y="145.2">-</text>
<text x="26.8" y="150.6">tr</text>
<text x="49.6" y="150.7">Maximum CLK rise time</text>
<text x="150.6" y="150.7">-</text>
<text x="160.9" y="150.7">-</text>
<text x="168.7" y="150.7">5000</text>
<text x="26.9" y="156.1">tf</text>
<text x="27" y="161.7">t</text>
<text x="49.8" y="161.7">Output rise time of Vout</text>
<text x="50.1" y="156.2">Maximum CLK fall time</text>
<text x="101.6" y="161.7">VIH = VDD,</text>
<text x="126.1" y="161.7">VDD = 3.3 V</text>
<text x="150.6" y="156.2">-</text>
<text x="150.6" y="161.7">-</text>
<text x="159.7" y="161.7">95</text>
<text x="160.9" y="156.2">-</text>
<text x="168.7" y="156.2">5000</text>
<text x="171.7" y="161.7">-</text>
<text x="27" y="167.1">t</text>
<text x="49.8" y="167.1">Output rise time of Vout</text>
<text x="102.1" y="166.2">VIL = GND</text>
<text x="127.5" y="167.1">VDD = 5 V</text>
<text x="150.6" y="167.1">-</text>
<text x="159.7" y="167.1">85</text>
<text x="171.7" y="167.1">-</text>
<text x="27.1" y="172.6">t</text>
<text x="50.3" y="172.6">Output fall time of Vout</text>
<text x="100.7" y="170.8">VDS = 0.8 V,</text>
<text x="126.1" y="172.6">VDD = 3.3 V</text>
<text x="150.6" y="172.6">-</text>
<text x="159.7" y="172.6">40</text>
<text x="171.7" y="172.6">-</text>
<text x="102" y="180">CL = 10 pF</text>
<text x="102.6" y="175.4">RL = 50 Ω</text>
<text x="27.1" y="181.3">t</text>
<text x="50.3" y="181.3">Output fall time of Vout</text>
<text x="100.8" y="184.6">Iout = 22 mA</text>
<text x="127.5" y="181.3">VDD = 5 V</text>
<text x="150.6" y="181.3">-</text>
<text x="159.7" y="181.3">25</text>
<text x="171.7" y="181.3">-</text>
<text x="27" y="190.1">t</text>
<text x="49.8" y="190.1">Output rise time of Vout</text>
<text x="101.6" y="190.1">VIH = VDD,</text>
<text x="126.1" y="190.1">VDD = 3.3 V</text>
<text x="150.6" y="190.1">-</text>
<text x="159.7" y="190.1">80</text>
<text x="171.7" y="190.1">-</text>
<text x="27" y="195.5">t</text>
<text x="49.8" y="195.5">Output rise time of Vout</text>
<text x="102.6" y="194.6">VIL = GND</text>
<text x="127.5" y="195.5">VDD = 5 V</text>
<text x="150.6" y="195.5">-</text>
<text x="159.7" y="195.5">70</text>
<text x="171.7" y="195.5">-</text>
<text x="27.1" y="201">t</text>
<text x="50.3" y="201">Output fall time of Vout</text>
<text x="101.1" y="199.2">VDS = 0.8 V</text>
<text x="102.6" y="203.8">RL = 50 Ω</text>
<text x="126.1" y="201">VDD = 3.3 V</text>
<text x="150.6" y="201">-</text>
<text x="159.7" y="201">40</text>
<text x="171.7" y="201">-</text>
<text x="27.1" y="209.7">t</text>
<text x="50.3" y="209.7">Output fall time of Vout</text>
<text x="102" y="208.4">CL = 10 pF</text>
<text x="127.5" y="209.7">VDD = 5 V</text>
<text x="150.6" y="209.7">-</text>
<text x="159.7" y="209.7">30</text>
<text x="171.7" y="209.7">-</text>
<text x="100.8" y="213">Iout = 55 mA</text>
<text x="98.4" y="218.4">VDS = 0.6 to 3V</text>
<text x="26.2" y="223">I</text>
<text x="43.4" y="223">Output current turn-on overshoot</text>
<text x="97.7" y="227.6">Iout = 5 to 60 mA</text>
<text x="102" y="223">CL = 10 pF</text>
<text x="150.6" y="223">-</text>
<text x="160.9" y="223">-</text>
<text x="171.4" y="223">0</text>
<text x="181.6" y="223">%</text>
<text x="23.7" y="235.7">Notes:</text>
</g>
<g font-size="2.8">
<text x="23.7" y="243.7">between two cascaded devices.</text>
<text x="26.3" y="240.4">If devices are connected in cascade and tr or tf is large, it may be critical to achieve the timing required for data transfer</text>
</g>
<g font-size="2.3">
<text x="46" y="30.8">DD</text>
<text x="74.2" y="30.8">j</text>
</g>
<g font-size="2.1">
<text x="28.7" y="47.8">clk</text>
<text x="27.4" y="53.3">PLH1</text>
<text x="27.4" y="58.8">PLH2</text>
<text x="27.4" y="64.3">PLH3</text>
<text x="27.4" y="69.7">PLHa</text>
<text x="27.4" y="75.2">PLHb</text>
<text x="27.4" y="82.9">PHL1</text>
<text x="27.4" y="90.7">PHL2</text>
<text x="27.4" y="96.2">PHL3</text>
<text x="27.4" y="101.7">PHLa</text>
<text x="27.4" y="107.1">PHLb</text>
<text x="102.9" y="107.1">EXT</text>
<text x="26.5" y="112.6">w(CLK)</text>
<text x="27.9" y="118">w(L)</text>
<text x="27" y="123.5">w(OE)</text>
<text x="27.6" y="129">su(L)</text>
<text x="28.1" y="134.5">h(L)</text>
<text x="27.4" y="139.9">su(D)</text>
<text x="27.9" y="145.4">h(D)</text>
<text x="27.9" y="161.8">or1a</text>
<text x="27.9" y="167.3">or1b</text>
<text x="27.9" y="172.7">of1a</text>
<text x="27.9" y="181.5">of1b</text>
<text x="27.9" y="190.2">or2a</text>
<text x="27.9" y="195.7">or2b</text>
<text x="27.9" y="201.2">of2a</text>
<text x="27.9" y="209.9">of2b</text>
<text x="27.1" y="223.2">out-ov</text>
<text x="23.7" y="239.4">(1)</text>
</g>
<g font-size="2.1" fill="#00f">
<text x="29.7" y="149.6">(1)</text>
<text x="29.6" y="155.1">(1)</text>
</g>
</svg>
